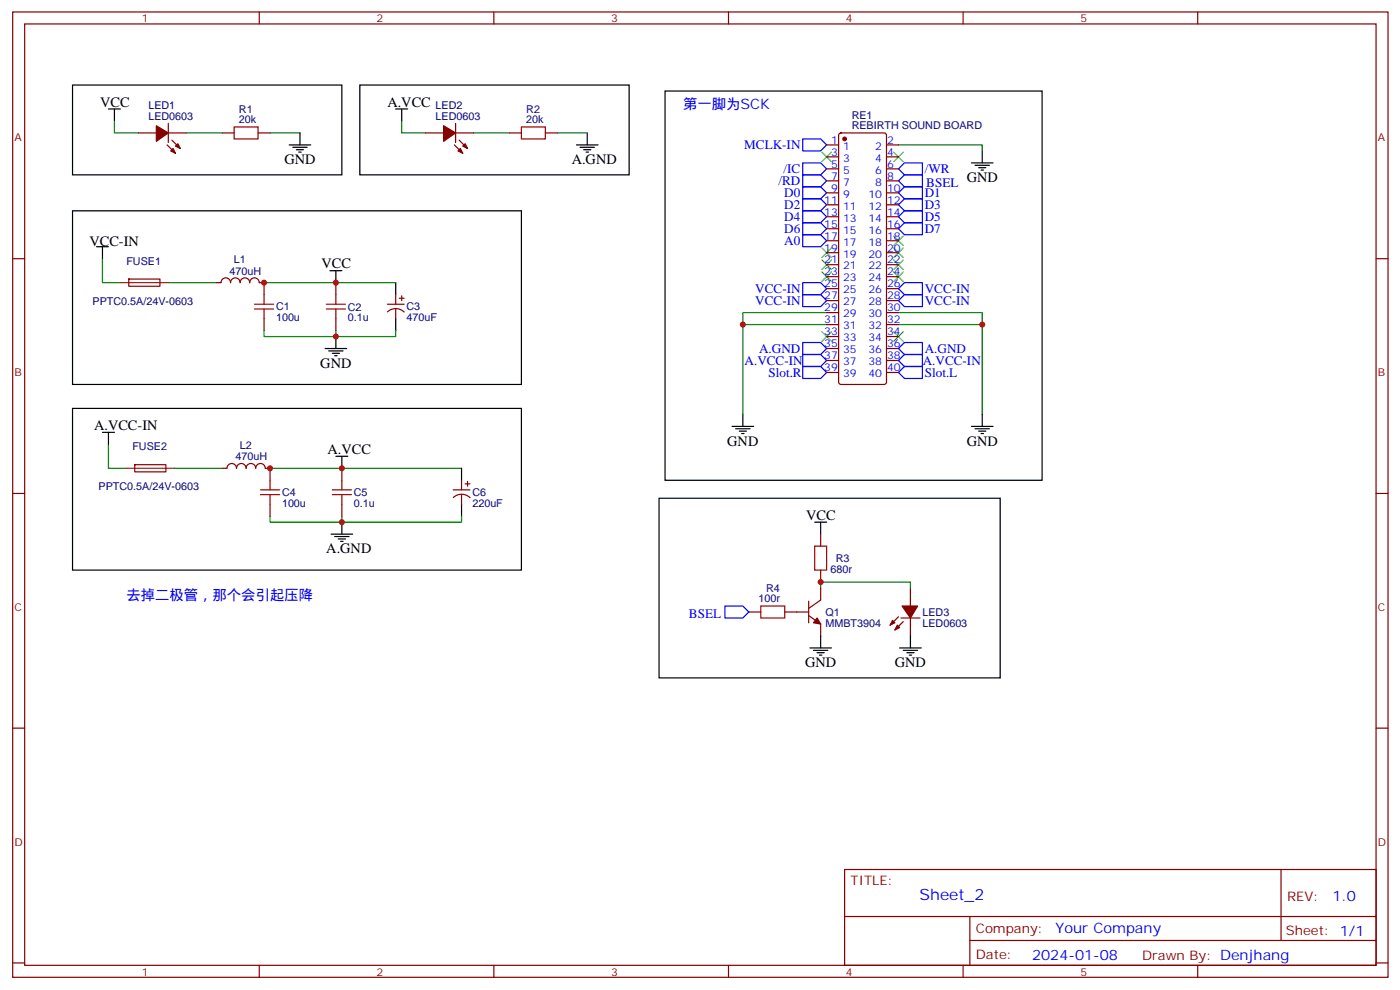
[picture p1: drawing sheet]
<svg xmlns="http://www.w3.org/2000/svg" width="413mm" height="292mm" viewBox="0 0 413 292" stroke-linecap="round" stroke-linejoin="round" font-family="sans-serif">
<g fill="none" stroke="#870000" stroke-width=".35">
<path d="M3.7 3.5h405.4v284.4h-405.4zM7.3 7.1h398.3v277.2h-398.3zM76.4 3.5v3.6M145.6 3.5v3.6M214.7 3.5v3.6M283.8 3.5v3.6M353 3.5v3.6M40.8 39.2h5.3M49.6 39.2h5.3M49.6 36.3v5.7M65.5 39.2h3.5M76.1 39.2h3.5"/>
<path d="M125.4 39.2h5.3M134.3 39.2h5.3M134.3 36.3v5.7M150.1 39.2h3.6M160.7 39.2h3.6M247.4 39.4l.5-.2h12.7l.5 .2 .2 .5v72.6l-.3 .5-.4 .2h-12.7l-.5-.2-.2-.5v-72.6zM49.2 42.7l2.5 2.5M50.7 41.3l2.4 2.4M133.9 42.7l2.5 2.5M135.3 41.3l2.5 2.4M243.6 42.7h3.6M243.6 46.2h3.6"/>
<path d="M243.6 49.7h3.6M243.6 53.3h3.6M243.6 56.8h3.6M261.3 42.7h3.5M261.3 46.2h3.5M261.3 49.7h3.5M261.3 53.3h3.5M261.3 56.8h3.5M3.7 76.2h3.6M243.6 60.3h3.6M243.6 63.9h3.6M243.6 67.4h3.6"/>
<path d="M243.6 70.9h3.6M243.6 74.4h3.6M243.6 78h3.6M261.3 60.3h3.5M261.3 63.9h3.5M261.3 67.4h3.5M261.3 70.9h3.5M261.3 74.4h3.5M261.3 78h3.5M405.6 76.2h3.5M38 82.2h9.1v2.1h-9.1zM63.7 83.3l1.4-.1a1.41 1.41 0 0 1 1.4-1.4 1.41 1.41 0 0 1 1.4 1.5 1.41 1.41 0 0 1 1.5-1.5 1.41 1.41 0 0 1 1.4 1.5 1.41 1.41 0 0 1 1.4-1.5 1.41 1.41 0 0 1 1.4 1.5 1.41 1.41 0 0 1 1.4-1.5 1.41 1.41 0 0 1 1.4 1.5h1.4v3.5"/>
<path d="M77.8 93.8v3.6M99 83.3v3.5M99 93.8v3.6M114.2 89.6h4.9M114.2 91.9a3.5 3.5 0 0 1 4.9 0M116.6 86.8v2.8M116.6 91v2.8M117.7 87.8h1.4M118.4 87.1v1.4M243.6 99.1h3.6M243.6 95.6h3.6M243.6 92.1h3.6"/>
<path d="M243.6 88.5h3.6M243.6 85h3.6M243.6 81.5h3.6M261.3 99.1h3.5M261.3 95.6h3.5M261.3 92.1h3.5M261.3 88.5h3.5M261.3 85h3.5M261.3 81.5h3.5M243.6 109.7h3.6M243.6 106.2h3.6M243.6 102.7h3.6"/>
<path d="M261.3 109.7h3.5M261.3 106.2h3.5M261.3 102.7h3.5M39.7 136.9h9.2v2.1h-9.1zM65.5 137.9h1.4a1.41 1.41 0 0 1 1.4-1.4 1.41 1.41 0 0 1 1.4 1.4 1.41 1.41 0 0 1 1.4-1.4 1.41 1.41 0 0 1 1.4 1.4 1.41 1.41 0 0 1 1.4-1.4 1.41 1.41 0 0 1 1.5 1.4 1.41 1.41 0 0 1 1.4-1.4 1.41 1.41 0 0 1 1.4 1.4h1.4v3.6M100.8 137.9v3.6M3.7 145.3h3.6M79.6 148.5v3.5M100.8 148.5v3.5M133.6 144.3h4.9M133.6 146.6a3.5 3.5 0 0 1 4.9 0M136 141.5v2.8"/>
<path d="M136 145.7v2.8M137.1 142.5h1.4M137.8 141.8v1.4M241.9 157.3v3.6M405.6 145.3h3.5M238.3 177.1v6.3M241.9 167.9v3.5M241.9 173.2v3.5l-3.6 2.5M268.3 173.2v5.3M220.7 180.3h3.5M231.3 180.3h7M238.3 181.3l3.6 2.5v3.5"/>
<path d="M264.8 181.7l-2.5 2.4M265.5 182h5.6M266.2 183.1l-2.5 2.5M268.3 182v5.3M3.7 214.5h3.6M405.6 214.5h3.5M248.9 256.1h156.7v28.2h-156.7zM377.5 256.1l.1 20.9M249 270h156.4M285.8 277h119.6M285.8 270v14.1M3.7 283.6h3.6"/>
<path d="M76.4 284.3v3.6M145.6 284.3v3.6M214.7 284.3v3.6M283.8 284.3v3.6M353 284.3v3.6M405.6 283.6h3.5"/>
</g>
<g fill="none" stroke="#008700" stroke-width=".35">
<path d="M33.7 35.6v3.6h7.1M54.9 39.2h10.6M79.6 39.2h8.8M118.4 35.6v3.6h7M139.6 39.2h10.5M164.3 39.2h8.8M264.8 42.7h24.7v1.7M30.2 76.2v7.1h5.3M49.6 83.3h14.1M77.8 97.4v1.7h21.2M77.8 83.3h38.8M99 97.4v1.7"/>
<path d="M116.6 97.4v1.7h-17.6M218.9 95.6h24.7M243.6 92.1h-24.7v30M264.8 95.6h24.7M264.8 92.1h24.7v30M32 130.9v7h5.3M51.4 137.9h14.1M79.6 137.9h56.4M79.6 152v1.8h21.2M100.8 152v1.8M136 152v1.8h-35.2M241.9 173.2v-1.8h26.4v1.8"/>
</g>
<g fill="none" stroke="#000" stroke-width=".35">
<path d="M21.4 25h79.4v26.5h-79.4zM32 32.1h3.5M33.7 32.1v3.5M88.4 39.2v3.5M106 25h79.4v26.5h-79.4zM116.6 32.1h3.6M118.4 32.1v3.5M173.1 39.2v3.5M196 26.8h111.1v114.7h-111.1zM85.2 42.7h6.4M86.3 43.4h4.2M87.3 44.1h2.2"/>
<path d="M88.1 44.8h.7M169.9 42.7h6.3M171 43.4h4.2M172 44.1h2.1M172.7 44.8h.7M286.3 48h6.4M287.4 48.7h4.2M288.4 49.4h2.1M289.1 50.1h.7M289.5 44.4v3.6M21.4 62.1h132.3v51.1h-132.3zM28.4 72.7h3.6"/>
<path d="M30.2 72.7v3.5M97.2 79.7h3.6M99 79.7v3.6M99 99.1v3.6M116.6 83.3v3.5M116.6 93.8v3.6M95.8 102.7h6.4M96.9 103.4h4.2M97.9 104.1h2.1M98.6 104.8h.7M21.4 120.3h132.3v47.6h-132.3zM30.2 127.4h3.5"/>
<path d="M32 127.4v3.5M99 134.4h3.5M100.8 134.4v3.5M136 137.9v3.6M215.8 125.6h6.3M216.8 126.3h4.3M217.9 127h2.1M218.6 127.7h.7M218.9 122.1v3.5M286.3 125.6h6.4M287.4 126.3h4.2M288.4 127h2.1"/>
<path d="M289.1 127.7h.7M289.5 122.1v3.5M97.6 157.3h6.3M98.6 158h4.3M99.7 158.7h2.1M100.4 159.5h.7M100.8 153.8v3.5M136 148.5v3.5M194.2 146.8h100.6v52.9h-100.6zM240.1 153.8h3.5M241.9 153.8v3.5M238.7 190.9h6.3"/>
<path d="M239.7 191.6h4.3M240.8 192.3h2.1M241.5 193h.7M241.9 187.3v3.6M265.1 190.9h6.4M266.2 191.6h4.2M267.3 192.3h2.1M268 193h.7M268.3 187.3v3.6"/>
</g>
<g fill="none" stroke="#a10000" stroke-width=".35">
<path d="M69 37.4h7.1v3.5h-7.1zM153.7 37.4h7v3.5h-7zM75 91h5.6M75 89.6h5.6M77.8 86.8v2.8M77.8 91v2.8M96.2 91h5.6M96.2 89.6h5.6M99 86.8v2.8M99 91v2.8M76.8 145.7h5.6M76.8 144.3h5.6"/>
<path d="M79.6 141.5v2.8M79.6 145.7v2.8M97.9 145.7h5.7M97.9 144.3h5.7M100.8 141.5v2.8M100.8 145.7v2.8M224.2 178.5h7.1v3.5h-7.1zM240.1 160.9h3.5v7h-3.5z"/>
</g>
<g fill="#870000" stroke="#870000" stroke-width=".35">
<path d="M130.7 37l3.6 2.2-3.6 2.4z"/>
<path d="M135 44.4l.7-.7 .7 1.5z"/>
<path d="M136.4 43l.7-.7 .7 1.4z"/>
<path d="M46.1 37l3.5 2.2-3.5 2.4z"/>
<path d="M50.3 44.4l.7-.7 .7 1.5z"/>
<path d="M52.4 42.3l.7 1.4-1.4-.7z"/>
<path d="M265.9 178.5h4.5l-2.1 3.5z"/>
<path d="M263 182.7l.7 .7-1.4 .7z"/>
<path d="M264.4 184.1l.7 .8-1.4 .7z"/>
<path d="M240.8 182l1.1 1.8-2.2-.4z"/>
<circle cx="248.9" cy="40.9" r=".53"/>
</g>
<path d="M35.5 83.3h14.1M37.3 137.9h14.1" fill="none" stroke="#8c2424" stroke-width=".35"/>
<g fill="none" stroke="#00f" stroke-width=".35">
<path d="M236.6 40.9h5.3l1.7 1.8-1.7 1.7h-5.3zM236.6 48h5.3l1.7 1.7-1.7 1.8h-5.3zM236.6 51.5h5.3l1.7 1.8-1.7 1.7h-5.3zM236.6 55h5.3l1.7 1.8-1.7 1.8h-5.3zM236.6 58.6h5.3l1.7 1.7-1.7 1.8h-5.3zM264.8 53.3l1.8-1.8h5.3v3.5h-5.3zM266.6 48h5.3v3.5h-5.3l-1.8-1.8zM266.6 55h5.3v3.6h-5.3l-1.8-1.8zM236.6 62.1h5.3l1.7 1.8-1.7 1.7h-5.3zM236.6 65.6h5.3l1.7 1.8-1.7 1.7h-5.3zM236.6 69.1h5.3l1.7 1.8-1.7 1.8h-5.3zM264.8 60.3l1.8-1.7h5.3v3.5h-5.3z"/>
<path d="M264.8 67.4l1.8-1.8h5.3v3.5h-5.3zM266.6 62.1h5.3v3.5h-5.3l-1.8-1.7zM236.6 83.3h5.3l1.7 1.7-1.7 1.8h-5.3zM236.6 86.8h5.3l1.7 1.7-1.7 1.8h-5.3zM266.6 83.3h5.3v3.5h-5.3l-1.8-1.8zM266.6 86.8h5.3v3.5h-5.3l-1.8-1.8zM236.6 100.9h5.3l1.7 1.8-1.7 1.7h-5.3zM236.6 104.4h5.3l1.7 1.8-1.7 1.7h-5.3zM236.6 107.9h5.3l1.7 1.8-1.7 1.8h-5.3zM264.8 109.7l1.8-1.8h5.3v3.6h-5.3zM264.8 106.2l1.8-1.8h5.3v3.5h-5.3zM266.6 100.9h5.3v3.5h-5.3l-1.8-1.7z"/>
<path d="M213.6 178.5h5.3l1.8 1.8-1.8 1.7h-5.3z"/>
</g>
<g fill="none" stroke="#3c3" stroke-width=".35">
<path d="M242.2 44.8l2.8 2.8M245 44.8l-2.8 2.8M263.4 44.8l2.8 2.8M266.2 44.8l-2.8 2.8M242.2 73l2.8 2.8M242.2 76.6l2.8 2.8M245 73l-2.8 2.8M245 76.6l-2.8 2.8M263.4 73l2.8 2.8M263.4 76.6l2.8 2.8M263.4 69.5l2.8 2.8M266.2 73l-2.8 2.8"/>
<path d="M266.2 76.6l-2.8 2.8M266.2 69.5l-2.8 2.8M242.2 97.7l2.8 2.8M242.2 80.1l2.8 2.8M245 97.7l-2.8 2.8M245 80.1l-2.8 2.8M263.4 97.7l2.8 2.8M263.4 80.1l2.8 2.8M266.2 97.7l-2.8 2.8M266.2 80.1l-2.8 2.8"/>
</g>
<g fill="#c00">
<circle cx="100.8" cy="153.8" r=".88"/>
<circle cx="100.8" cy="137.9" r=".88"/>
<circle cx="99" cy="99.1" r=".88"/>
<circle cx="99" cy="83.3" r=".88"/>
<circle cx="79.6" cy="137.9" r=".88"/>
<circle cx="77.8" cy="83.3" r=".88"/>
<circle cx="218.9" cy="95.6" r=".88"/>
<circle cx="289.5" cy="95.6" r=".88"/>
<circle cx="241.9" cy="171.4" r=".88"/>
</g>
<text font-size="4.6" fill="#00f" x="271" y="265.1">Sheet_2</text>
<g font-size="4.2">
<text x="29.5" y="31.4">VCC</text>
<text x="114.2" y="31.4">A.VCC</text>
<text x="83.8" y="48.3">GND</text>
<text x="168.5" y="48.3">A.GND</text>
<text x="284.9" y="53.6">GND</text>
<text x="26.4" y="72.3">VCC-IN</text>
<text x="94.8" y="79">VCC</text>
<text x="94.4" y="108.3">GND</text>
<text x="27.7" y="126.6">A.VCC-IN</text>
<text x="214.3" y="131.2">GND</text>
<text x="284.9" y="131.2">GND</text>
<text x="96.5" y="133.7">A.VCC</text>
<text x="237.6" y="153.1">VCC</text>
<text x="96.2" y="163">A.GND</text>
<text x="237.3" y="196.5">GND</text>
<text x="263.7" y="196.5">GND</text>
</g>
<g font-size="4.2" fill="#00f">
<text x="201.3" y="32.1">第一脚为SCK</text>
<text x="37.3" y="176.7">去掉二极管，那个会引起压降</text>
<text x="392.7" y="265.4">1.0</text>
<text x="311.1" y="274.9">Your Company</text>
<text x="304.2" y="282.7">2024-01-08</text>
</g>
<g font-size="3.9" fill="#00f">
<text x="219.3" y="43.9">MCLK-IN</text>
<text x="230.9" y="51">/IC</text>
<text x="272.6" y="51">/WR</text>
<text x="229.4" y="54.5">/RD</text>
<text x="231.1" y="58">D0</text>
<text x="272.6" y="58">D1</text>
<text x="273" y="55">BSEL</text>
<text x="231.1" y="61.5">D2</text>
<text x="231.1" y="65">D4</text>
<text x="272.6" y="61.5">D3</text>
<text x="272.6" y="65">D5</text>
<text x="231.1" y="68.5">D6</text>
<text x="272.6" y="68.5">D7</text>
<text x="231.1" y="72.2">A0</text>
<text x="222.6" y="86.3">VCC-IN</text>
<text x="222.6" y="89.8">VCC-IN</text>
<text x="272.6" y="86.3">VCC-IN</text>
<text x="272.6" y="89.8">VCC-IN</text>
<text x="219.4" y="107.4">A.VCC-IN</text>
<text x="223.7" y="103.9">A.GND</text>
<text x="271.9" y="107.4">A.VCC-IN</text>
<text x="272.6" y="103.9">A.GND</text>
<text x="226.5" y="111">Slot.R</text>
<text x="272.6" y="111">Slot.L</text>
<text x="203.1" y="182">BSEL</text>
</g>
<g font-size="3.9" fill="#800">
<text x="250.7" y="260.7">TITLE:</text>
<text x="379.3" y="265.4">REV:</text>
<text x="287.6" y="274.9">Company:</text>
<text x="379" y="275.5">Sheet: 1/1</text>
<text x="287.6" y="282.6">Date:</text>
<text x="336.6" y="282.7">Drawn By: Denjhang</text>
</g>
<g font-size="3.2" fill="#800">
<text x="41.8" y="6.5">1</text>
<text x="111" y="6.5">2</text>
<text x="180.1" y="6.5">3</text>
<text x="249.3" y="6.5">4</text>
<text x="318.4" y="6.5">5</text>
<text x="4.3" y="41.6">A</text>
<text x="406.1" y="41.6">A</text>
<text x="4.3" y="110.8">B</text>
<text x="406.1" y="110.8">B</text>
<text x="4.3" y="179.9">C</text>
<text x="406.1" y="179.9">C</text>
<text x="4.3" y="249.1">D</text>
<text x="406.1" y="249.1">D</text>
<text x="41.8" y="287.3">1</text>
<text x="111" y="287.3">2</text>
<text x="180.1" y="287.3">3</text>
<text x="249.3" y="287.3">4</text>
<text x="318.4" y="287.3">5</text>
</g>
<g font-size="3.2" fill="#000080">
<text x="43.7" y="35.3">LED0603</text>
<text x="43.7" y="32.1">LED1</text>
<text x="70.4" y="33.2">R1</text>
<text x="128.4" y="35.3">LED0603</text>
<text x="128.4" y="32.1">LED2</text>
<text x="155.1" y="33.2">R2</text>
<text x="251" y="35">RE1</text>
<text x="70.4" y="36.3">20k</text>
<text x="155.1" y="36.3">20k</text>
<text x="251" y="38.1">REBIRTH SOUND BOARD</text>
<text x="68.9" y="77.6">L1</text>
<text x="37.2" y="78">FUSE1</text>
<text x="67.7" y="80.9">470uH</text>
<text x="27.3" y="89.7">PPTC0.5A/24V-0603</text>
<text x="81.4" y="94.6">100u</text>
<text x="81.4" y="91.4">C1</text>
<text x="102.5" y="94.6">0.1u</text>
<text x="102.5" y="91.5">C2</text>
<text x="119.8" y="94.6">470uF</text>
<text x="119.8" y="91.4">C3</text>
<text x="39" y="132.7">FUSE2</text>
<text x="69.4" y="135.6">470uH</text>
<text x="70.7" y="132.3">L2</text>
<text x="29" y="144.4">PPTC0.5A/24V-0603</text>
<text x="83.1" y="149.3">100u</text>
<text x="83.1" y="146.1">C4</text>
<text x="104.3" y="149.3">0.1u</text>
<text x="104.3" y="146.2">C5</text>
<text x="139.2" y="149.3">220uF</text>
<text x="139.2" y="146.1">C6</text>
<text x="246.3" y="165.5">R3</text>
<text x="244.7" y="168.7">680r</text>
<text x="223.5" y="177.4">100r</text>
<text x="225.8" y="174.3">R4</text>
<text x="243.3" y="184.7">MMBT3904</text>
<text x="243.3" y="181.4">Q1</text>
<text x="271.9" y="184.6">LED0603</text>
<text x="271.9" y="181.4">LED3</text>
</g>
<g font-size="3.2" fill="#00f">
<text x="245" y="42.3">1</text>
<text x="245" y="45.9">3</text>
<text x="248.5" y="44.1">1</text>
<text x="248.5" y="47.6">3</text>
<text x="257.9" y="47.6">4</text>
<text x="257.9" y="44.1">2</text>
<text x="261.4" y="45.9">4</text>
<text x="261.4" y="42.3">2</text>
<text x="245" y="49.4">5</text>
<text x="245" y="52.9">7</text>
<text x="248.5" y="51.2">5</text>
<text x="257.9" y="51.2">6</text>
<text x="261.4" y="52.9">8</text>
<text x="261.4" y="49.4">6</text>
<text x="242.9" y="60">11</text>
<text x="245" y="56.4">9</text>
<text x="248.5" y="54.7">7</text>
<text x="248.5" y="58.2">9</text>
<text x="255.9" y="58.2">10</text>
<text x="257.9" y="54.7">8</text>
<text x="261.4" y="60">12</text>
<text x="261.4" y="56.4">10</text>
<text x="242.9" y="63.5">13</text>
<text x="248.5" y="61.7">11</text>
<text x="248.5" y="65.3">13</text>
<text x="255.9" y="65.3">14</text>
<text x="255.9" y="61.7">12</text>
<text x="261.4" y="63.5">14</text>
<text x="242.9" y="67">15</text>
<text x="242.9" y="70.6">17</text>
<text x="248.5" y="68.8">15</text>
<text x="255.9" y="68.8">16</text>
<text x="261.4" y="70.6">18</text>
<text x="261.4" y="67">16</text>
<text x="242.9" y="74.1">19</text>
<text x="242.9" y="77.6">21</text>
<text x="248.5" y="72.3">17</text>
<text x="248.5" y="75.8">19</text>
<text x="255.9" y="75.8">20</text>
<text x="255.9" y="72.3">18</text>
<text x="261.4" y="77.6">22</text>
<text x="261.4" y="74.1">20</text>
<text x="242.9" y="81.1">23</text>
<text x="248.5" y="79.4">21</text>
<text x="248.5" y="82.9">23</text>
<text x="255.9" y="82.9">24</text>
<text x="255.9" y="79.4">22</text>
<text x="261.4" y="81.1">24</text>
<text x="242.9" y="84.7">25</text>
<text x="242.9" y="88.2">27</text>
<text x="248.5" y="86.4">25</text>
<text x="248.5" y="90">27</text>
<text x="255.9" y="90">28</text>
<text x="255.9" y="86.4">26</text>
<text x="261.4" y="88.2">28</text>
<text x="261.4" y="84.7">26</text>
<text x="242.9" y="91.7">29</text>
<text x="242.9" y="95.2">31</text>
<text x="248.5" y="93.5">29</text>
<text x="255.9" y="93.5">30</text>
<text x="261.4" y="95.2">32</text>
<text x="261.4" y="91.7">30</text>
<text x="242.9" y="98.8">33</text>
<text x="248.5" y="97">31</text>
<text x="248.5" y="100.5">33</text>
<text x="255.9" y="100.5">34</text>
<text x="255.9" y="97">32</text>
<text x="261.4" y="98.8">34</text>
<text x="242.9" y="102.3">35</text>
<text x="242.9" y="105.8">37</text>
<text x="248.5" y="104.1">35</text>
<text x="248.5" y="107.6">37</text>
<text x="255.9" y="107.6">38</text>
<text x="255.9" y="104.1">36</text>
<text x="261.4" y="105.8">38</text>
<text x="261.4" y="102.3">36</text>
<text x="242.9" y="109.4">39</text>
<text x="248.5" y="111.1">39</text>
<text x="255.9" y="111.1">40</text>
<text x="261.4" y="109.4">40</text>
</g>
</svg>
